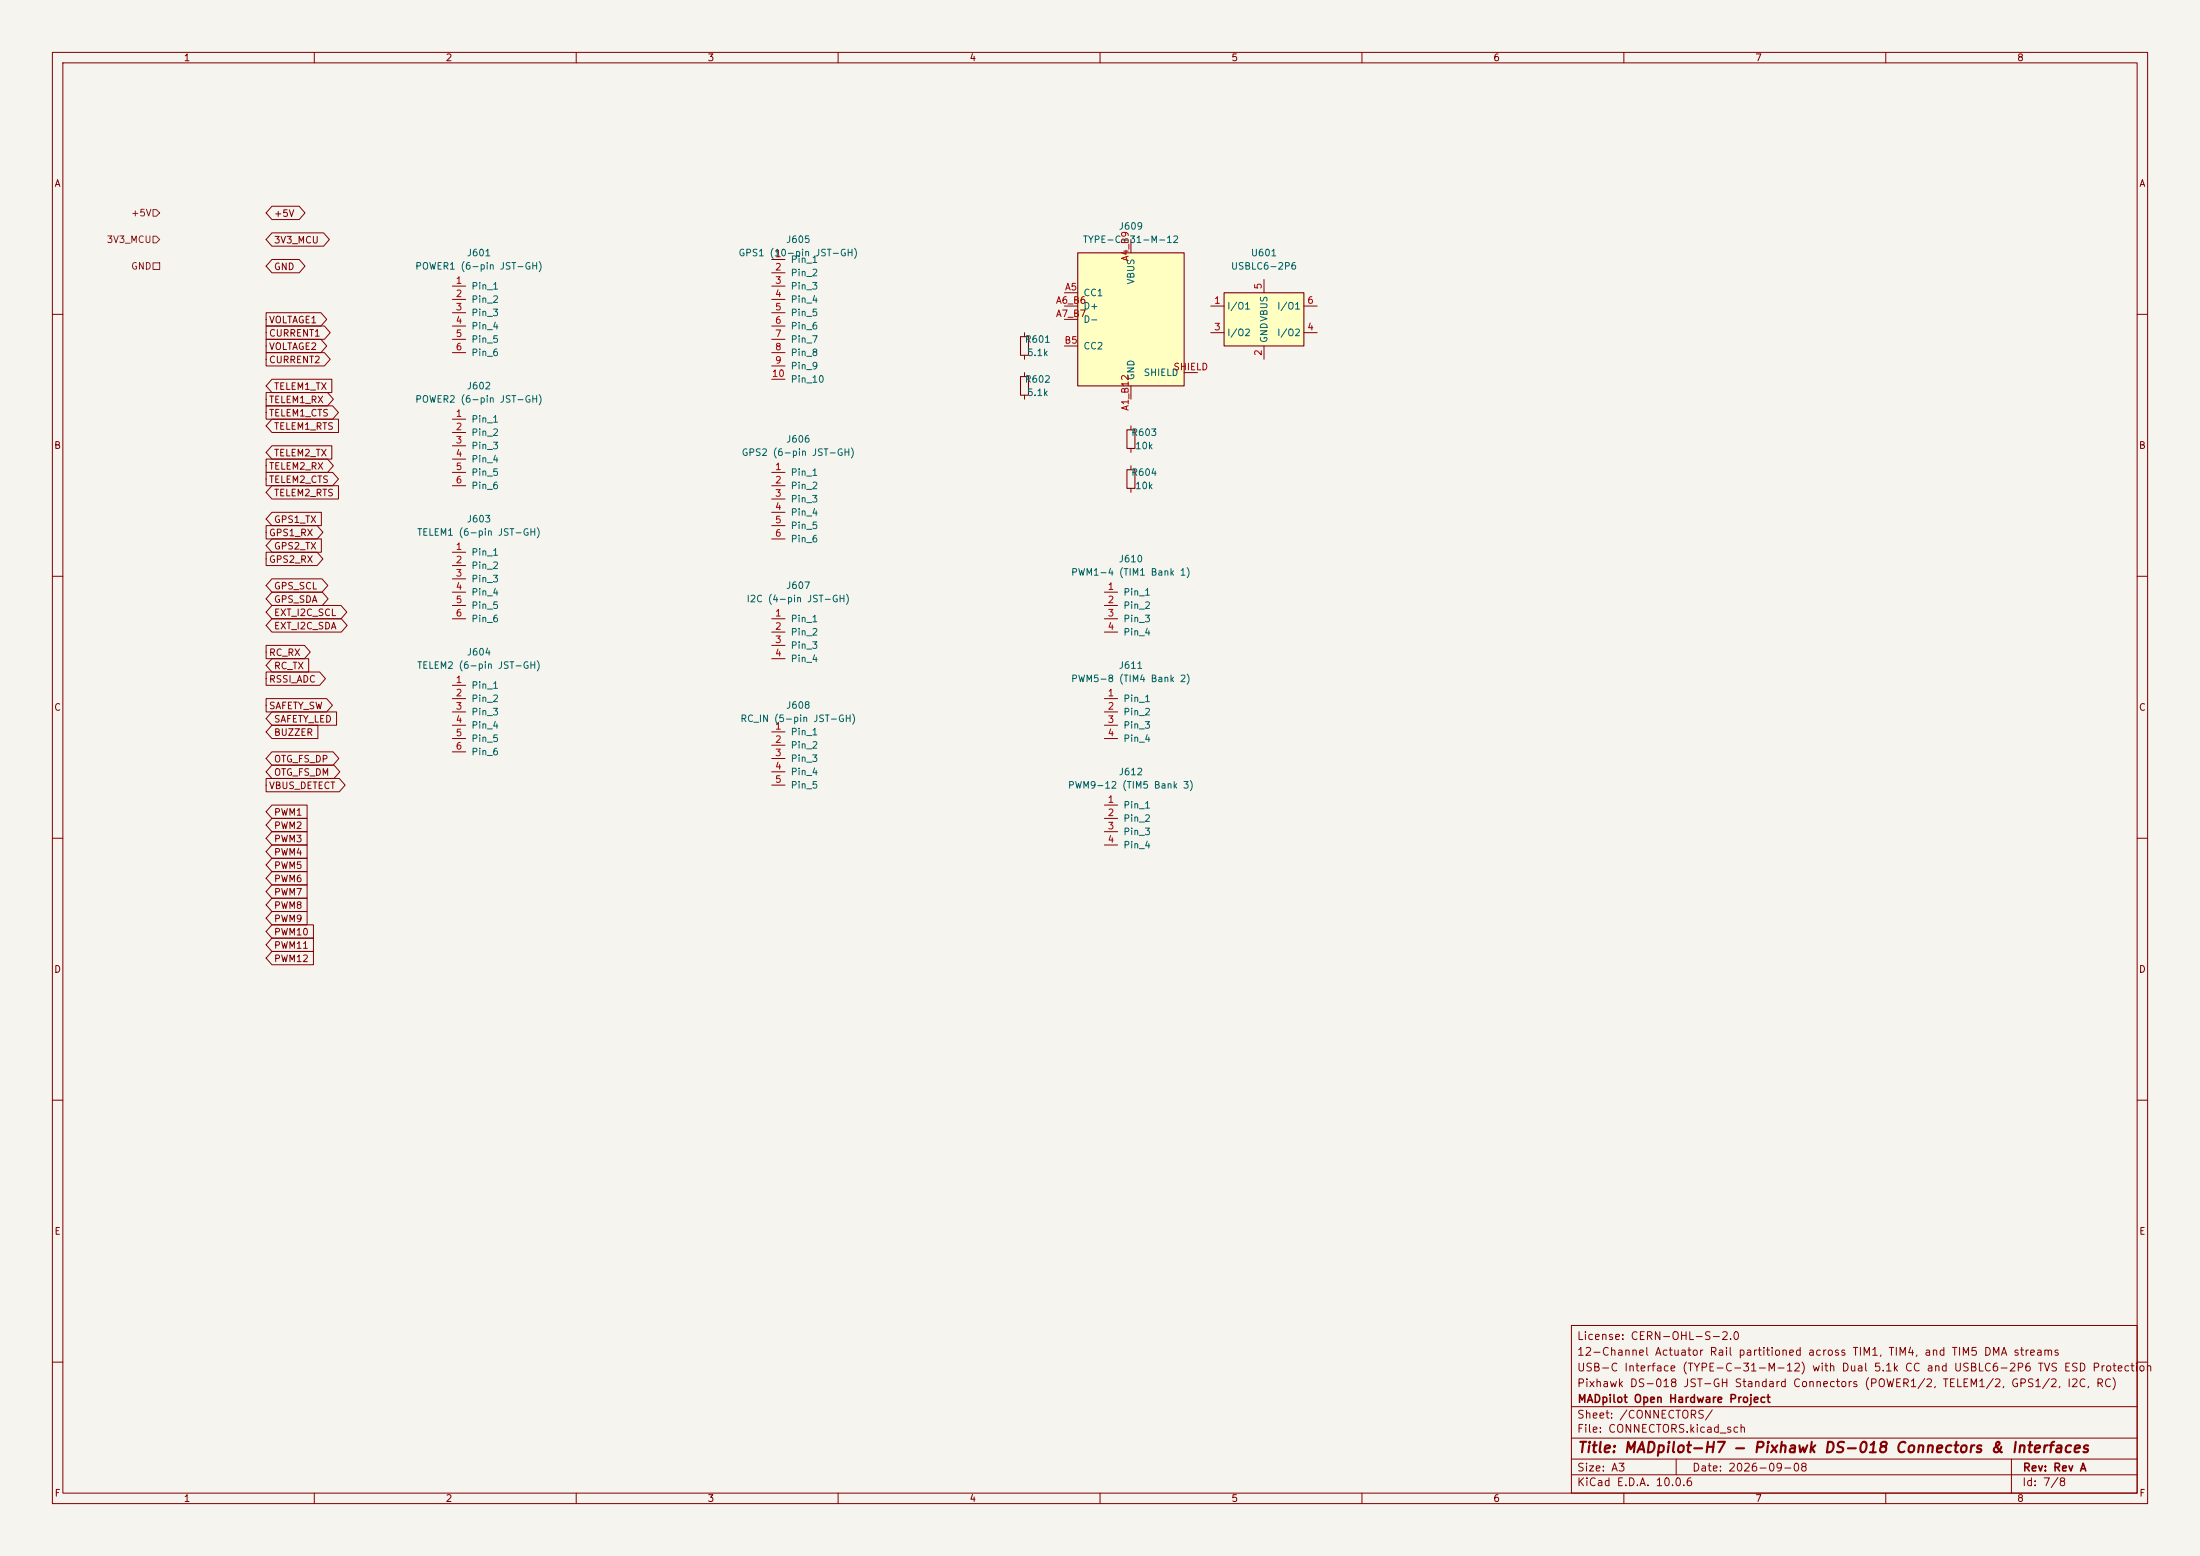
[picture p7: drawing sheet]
<svg xmlns="http://www.w3.org/2000/svg" width="420mm" height="297mm" viewBox="0 0 420 297" stroke-linecap="round" stroke-linejoin="round" font-family="sans-serif">
<path d="M0 0h420v297h-420z" fill="#f5f4ef" stroke="#f5f4ef" stroke-width=".19"/>
<g fill="none" stroke="#840000" stroke-width=".19">
<path d="M10 10h400v277h-400zM12 12h396v273h-396zM60 10v2M110 10v2M160 10v2M210 10v2M260 10v2M310 10v2M360 10v2M147.3 49.5h2.6M147.3 52.1h2.6M147.3 54.6h2.6"/>
<path d="M147.3 57.2h2.6M147.3 59.7h2.6M10 60h2M147.3 62.2h2.6M147.3 64.8h2.6M147.3 67.3h2.6M147.3 69.9h2.6M147.3 72.4h2.6M195.6 63.5v.8M195.6 67.8v.8M408 60h2M86.4 80h2.5"/>
<path d="M86.4 82.6h2.5M86.4 85.1h2.5M86.4 87.6h2.5M86.4 90.2h2.5M86.4 92.7h2.5M147.3 90.2h2.6M147.3 92.7h2.6M147.3 95.3h2.6M147.3 97.8h2.6M10 110h2M86.4 105.4h2.5M86.4 108h2.5"/>
<path d="M86.4 110.5h2.5M86.4 113h2.5M86.4 115.6h2.5M86.4 118.1h2.5M147.3 100.3h2.6M147.3 102.9h2.6M408 110h2M86.4 130.8h2.5M86.4 133.4h2.5M86.4 135.9h2.5M86.4 138.4h2.5M147.3 139.7h2.6"/>
<path d="M10 160h2M86.4 141h2.5M86.4 143.5h2.5M147.3 142.2h2.6M147.3 144.8h2.6M147.3 147.3h2.6M147.3 149.9h2.6M408 160h2M10 210h2M408 210h2M300 253h108v32h-108zM10 260h2"/>
<path d="M300 278.5h108M300 274.5h108M300 268.5h108M320 278.5v3M384 278.5v6.5M408 260h2M60 285v2M110 285v2M160 285v2M210 285v2M260 285v2M300 281.5h108"/>
<path d="M310 285v2M360 285v2"/>
</g>
<path d="M194.8 64.3h1.5v3.5h-1.5z" fill="none" stroke="#840000" stroke-width=".2"/>
<path d="M205.7 48.3h20.4v25.4h-20.4z" fill="#ffffc2"/>
<path d="M205.7 48.3h20.4v25.4h-20.4z" fill="none" stroke="#840000" stroke-width=".2"/>
<path d="M203.2 55.9h2.5M203.2 58.4h2.5M215.9 45.7v2.6M203.2 61h2.5M203.2 66h2.5M215.9 73.7v2.5M226.1 71.1h2.5" fill="none" stroke="#840000" stroke-width=".19"/>
<path d="M233.7 55.9h15.2v10.1h-15.2z" fill="#ffffc2"/>
<path d="M233.7 55.9h15.2v10.1h-15.2zM194.8 71.9h1.5v3.5h-1.5zM215.1 82h1.6v3.6h-1.6zM215.1 89.7h1.6v3.5h-1.6z" fill="none" stroke="#840000" stroke-width=".2"/>
<g fill="none" stroke="#840000" stroke-width=".19">
<path d="M51.9 39.4h5.2l1.1 1.2-1.1 1.3h-5.2l-1.1-1.3zM50.8 59.7h10.5l1.1 1.3-1.1 1.2h-10.5zM51.9 44.4h9.9l1.1 1.3-1.1 1.3h-9.9l-1.1-1.3zM51.9 49.5h5.2l1.1 1.3-1.1 1.3h-5.2l-1.1-1.3zM86.4 54.6h2.5M86.4 57.2h2.5M86.4 59.7h2.5M231.1 58.4h2.6M241.3 53.3v2.6M248.9 58.4h2.6M50.8 74.9h11.7l1.1 1.3-1.1 1.3h-11.7zM50.8 77.5h12.7l1.1 1.2-1.1 1.3h-12.7z"/>
<path d="M50.8 64.8h10.5l1.1 1.2-1.1 1.3h-10.5zM50.8 62.2h11.1l1.1 1.3-1.1 1.3h-11.1zM50.8 67.3h11.1l1.1 1.3-1.1 1.3h-11.1zM51.9 72.4h11.4v2.5h-11.4l-1.1-1.2zM86.4 62.2h2.5M86.4 64.8h2.5M86.4 67.3h2.5M195.6 71.1v.8M195.6 75.4v.8M231.1 63.5h2.6M241.3 66v2.6M248.9 63.5h2.6"/>
<path d="M50.8 87.6h11.7l1.1 1.3-1.1 1.3h-11.7zM50.8 90.2h12.7l1.1 1.2-1.1 1.3h-12.7zM51.9 80h12.7v2.6h-12.7l-1.1-1.3zM51.9 85.1h11.4v2.5h-11.4l-1.1-1.2zM51.9 92.7h12.7v2.6h-12.7l-1.1-1.3zM51.9 97.8h9.4v2.5h-9.4l-1.1-1.2zM215.9 81.3v.7M215.9 85.6v.8M215.9 88.9v.8M215.9 93.2v.8M50.8 100.3h9.7l1.2 1.3-1.2 1.3h-9.7zM50.8 105.4h9.7l1.2 1.3-1.2 1.3h-9.7z"/>
<path d="M51.9 102.9h9.4v2.5h-9.4l-1.1-1.3zM51.9 110.5h9.6l1.1 1.3-1.1 1.2h-9.6l-1.1-1.2zM51.9 113h9.6l1.1 1.3-1.1 1.3h-9.6l-1.1-1.3zM51.9 115.6h13.2l1.1 1.2-1.1 1.3h-13.2l-1.1-1.3zM51.9 118.1h13.3l1.1 1.3-1.1 1.3h-13.3l-1.1-1.3zM147.3 118.1h2.6M210.8 118.1h2.6M210.8 113h2.6M210.8 115.6h2.6M50.8 123.2h7.3l1.1 1.3-1.1 1.2h-7.3zM50.8 128.3h10.2l1.1 1.2-1.1 1.3h-10.2zM50.8 133.3h11.6l1.1 1.3-1.1 1.3h-11.6z"/>
<path d="M51.9 125.7h7v2.6h-7l-1.1-1.3zM51.9 135.9h12.4v2.5h-12.4l-1.1-1.2zM51.9 138.4h8.8v2.6h-8.8l-1.1-1.3zM147.3 120.7h2.6M147.3 123.2h2.6M147.3 125.7h2.6M210.8 120.7h2.6M210.8 133.4h2.6M210.8 135.9h2.6M210.8 138.4h2.6M50.8 148.6h14l1.1 1.3-1.1 1.2h-14zM51.9 143.5h11.7l1.1 1.3-1.1 1.3h-11.7l-1.1-1.3z"/>
<path d="M51.9 146h11.9l1.1 1.3-1.1 1.3h-11.9l-1.1-1.3zM51.9 153.7h6.7v2.5h-6.7l-1.1-1.3zM51.9 156.2h6.7v2.6h-6.7l-1.1-1.3zM51.9 158.7h6.7v2.6h-6.7l-1.1-1.3zM210.8 141h2.6M210.8 153.7h2.6M210.8 156.2h2.6M210.8 158.8h2.6M51.9 161.3h6.7v2.5h-6.7l-1.1-1.2zM51.9 163.8h6.7v2.6h-6.7l-1.1-1.3zM51.9 166.4h6.7v2.5h-6.7l-1.1-1.3zM51.9 168.9h6.7v2.6h-6.7l-1.1-1.3z"/>
<path d="M51.9 171.4h6.7v2.6h-6.7l-1.1-1.3zM51.9 174h6.7v2.5h-6.7l-1.1-1.2zM51.9 176.5h7.9v2.6h-7.9l-1.1-1.3zM51.9 179.1h7.9v2.5h-7.9l-1.1-1.3zM210.8 161.3h2.6M51.9 181.6h7.9v2.6h-7.9l-1.1-1.3z"/>
</g>
<path d="M29.2 40h.6l.7 .6-.7 .7h-.6zM29.2 45.1h.6l.7 .6-.7 .7h-.6zM29.2 50.2h1.3v1.2h-1.3z" fill="none" stroke="#725600" stroke-width=".19"/>
<text font-size="2" fill="#840000" x="301" y="277.8">Title: MADpilot-H7 - Pixhawk DS-018 Connectors &amp; Interfaces</text>
<g font-size="1.5" fill="#840000">
<text x="300.9" y="256.1">License: CERN-OHL-S-2.0</text>
<text x="300.9" y="262.1">USB-C Interface (TYPE-C-31-M-12) with Dual 5.1k CC and USBLC6-2P6 TVS ESD Protection</text>
<text x="300.9" y="259.1">12-Channel Actuator Rail partitioned across TIM1, TIM4, and TIM5 DMA streams</text>
<text x="300.9" y="265.1">Pixhawk DS-018 JST-GH Standard Connectors (POWER1/2, TELEM1/2, GPS1/2, I2C, RC)</text>
<text x="301" y="268.1">MADpilot Open Hardware Project</text>
<text x="300.9" y="273.8">File: CONNECTORS.kicad_sch</text>
<text x="300.9" y="271.1">Sheet: /CONNECTORS/</text>
<text x="300.9" y="281.2">Size: A3</text>
<text x="322.9" y="281.2">Date: 2026-09-08</text>
<text x="386" y="281.2">Rev: Rev A</text>
<text x="300.9" y="284">KiCad E.D.A. 10.0.6</text>
<text x="385.9" y="284">Id: 7/8</text>
</g>
<g font-size="1.3" fill="#840000">
<text x="35" y="12">1</text>
<text x="85" y="12">2</text>
<text x="135" y="12">3</text>
<text x="185" y="12">4</text>
<text x="235" y="12">5</text>
<text x="285" y="12">6</text>
<text x="335" y="12">7</text>
<text x="385" y="12">8</text>
<text x="10.3" y="36">A</text>
<text x="408.3" y="36">A</text>
<text x="52.2" y="41.7">+5V</text>
<text x="52.2" y="46.8">3V3_MCU</text>
<text x="52.2" y="51.9">GND</text>
<text x="51.2" y="62">VOLTAGE1</text>
<text x="51.2" y="64.6">CURRENT1</text>
<text x="51.2" y="67.1">VOLTAGE2</text>
<text x="51.2" y="69.6">CURRENT2</text>
<text x="51.2" y="77.3">TELEM1_RX</text>
<text x="52.2" y="74.7">TELEM1_TX</text>
<text x="51.2" y="79.8">TELEM1_CTS</text>
<text x="52.2" y="82.3">TELEM1_RTS</text>
<text x="10.2" y="86">B</text>
<text x="51.2" y="90">TELEM2_RX</text>
<text x="52.2" y="87.4">TELEM2_TX</text>
<text x="408.2" y="86">B</text>
<text x="51.2" y="92.5">TELEM2_CTS</text>
<text x="52.2" y="95">TELEM2_RTS</text>
<text x="52.2" y="100.1">GPS1_TX</text>
<text x="51.2" y="102.7">GPS1_RX</text>
<text x="51.2" y="107.7">GPS2_RX</text>
<text x="52.2" y="105.2">GPS2_TX</text>
<text x="52.2" y="112.8">GPS_SCL</text>
<text x="52.2" y="115.4">GPS_SDA</text>
<text x="52.2" y="117.9">EXT_I2C_SCL</text>
<text x="51.2" y="125.5">RC_RX</text>
<text x="52.2" y="120.4">EXT_I2C_SDA</text>
<text x="51.2" y="130.6">RSSI_ADC</text>
<text x="52.2" y="128.1">RC_TX</text>
<text x="10.2" y="136">C</text>
<text x="51.2" y="135.7">SAFETY_SW</text>
<text x="408.2" y="136">C</text>
<text x="52.2" y="138.2">SAFETY_LED</text>
<text x="52.2" y="140.8">BUZZER</text>
<text x="52.2" y="145.8">OTG_FS_DP</text>
<text x="52.2" y="148.4">OTG_FS_DM</text>
<text x="51.2" y="150.9">VBUS_DETECT</text>
<text x="52.2" y="156">PWM1</text>
<text x="52.2" y="158.5">PWM2</text>
<text x="52.2" y="161.1">PWM3</text>
<text x="52.2" y="163.6">PWM4</text>
<text x="52.2" y="166.2">PWM5</text>
<text x="52.2" y="168.7">PWM6</text>
<text x="52.2" y="171.2">PWM7</text>
<text x="52.2" y="173.8">PWM8</text>
<text x="52.2" y="176.3">PWM9</text>
<text x="52.2" y="178.9">PWM10</text>
<text x="10.2" y="186">D</text>
<text x="52.2" y="181.4">PWM11</text>
<text x="52.2" y="183.9">PWM12</text>
<text x="408.2" y="186">D</text>
<text x="10.3" y="236">E</text>
<text x="408.3" y="236">E</text>
<text x="10.3" y="286">F</text>
<text x="35" y="287">1</text>
<text x="85" y="287">2</text>
<text x="135" y="287">3</text>
<text x="185" y="287">4</text>
<text x="235" y="287">5</text>
<text x="285" y="287">6</text>
<text x="335" y="287">7</text>
<text x="385" y="287">8</text>
<text x="408.3" y="286">F</text>
</g>
<g font-size="1.3" fill="#725600">
<text x="24.9" y="41.6">+5V</text>
<text x="20.3" y="46.7">3V3_MCU</text>
<text x="24.9" y="51.8">GND</text>
</g>
<g font-size="1.3" fill="#006464">
<text x="150" y="46.7">J605</text>
<text x="206.6" y="46.7">TYPE-C-31-M-12</text>
<text x="213.5" y="44.1">J609</text>
<text x="79.2" y="51.8">POWER1 (6-pin JST-GH)</text>
<text x="89" y="49.2">J601</text>
<text x="140.9" y="49.2">GPS1 (10-pin JST-GH)</text>
<text x="150.8" y="50.5">Pin_1</text>
<text x="150.8" y="53">Pin_2</text>
<text x="234.9" y="51.8">USBLC6-2P6</text>
<text x="238.7" y="49.2">U601</text>
<text x="89.9" y="55.6">Pin_1</text>
<text x="89.9" y="58.1">Pin_2</text>
<text x="150.8" y="55.6">Pin_3</text>
<text x="150.8" y="58.1">Pin_4</text>
<text x="206.7" y="56.8">CC1</text>
<text x="206.7" y="59.4">D+</text>
<text x="216.9" y="54.4" transform="rotate(-90 216.9 54.4)">VBUS</text>
<text x="234.2" y="59.4">I/O1</text>
<text x="243.7" y="59.4">I/O1</text>
<text x="89.9" y="60.7">Pin_3</text>
<text x="89.9" y="63.2">Pin_4</text>
<text x="89.9" y="65.7">Pin_5</text>
<text x="150.8" y="60.7">Pin_5</text>
<text x="150.8" y="63.2">Pin_6</text>
<text x="150.8" y="65.7">Pin_7</text>
<text x="195.5" y="65.7">R601</text>
<text x="206.7" y="61.9">D-</text>
<text x="234.2" y="64.5">I/O2</text>
<text x="242.3" y="65.6" transform="rotate(-90 242.3 65.6)">GNDVBUS</text>
<text x="243.7" y="64.5">I/O2</text>
<text x="89.9" y="68.3">Pin_6</text>
<text x="150.8" y="68.3">Pin_8</text>
<text x="150.8" y="70.8">Pin_9</text>
<text x="196" y="68.3">5.1k</text>
<text x="206.7" y="67">CC2</text>
<text x="79.2" y="77.2">POWER2 (6-pin JST-GH)</text>
<text x="89" y="74.6">J602</text>
<text x="150.8" y="73.4">Pin_10</text>
<text x="195.5" y="73.4">R602</text>
<text x="196" y="75.9">5.1k</text>
<text x="216.9" y="72.7" transform="rotate(-90 216.9 72.7)">GND</text>
<text x="218.2" y="72.1">SHIELD</text>
<text x="89.9" y="81">Pin_1</text>
<text x="89.9" y="83.5">Pin_2</text>
<text x="215.9" y="83.5">R603</text>
<text x="89.9" y="86.1">Pin_3</text>
<text x="89.9" y="88.6">Pin_4</text>
<text x="141.5" y="87.3">GPS2 (6-pin JST-GH)</text>
<text x="150" y="84.8">J606</text>
<text x="216.6" y="86.1">10k</text>
<text x="89.9" y="91.1">Pin_5</text>
<text x="89.9" y="93.7">Pin_6</text>
<text x="150.8" y="91.1">Pin_1</text>
<text x="150.8" y="93.7">Pin_2</text>
<text x="215.9" y="91.1">R604</text>
<text x="216.6" y="93.7">10k</text>
<text x="89" y="100">J603</text>
<text x="150.8" y="96.2">Pin_3</text>
<text x="150.8" y="98.8">Pin_4</text>
<text x="150.8" y="101.3">Pin_5</text>
<text x="79.5" y="102.6">TELEM1 (6-pin JST-GH)</text>
<text x="89.9" y="106.4">Pin_1</text>
<text x="150.8" y="103.8">Pin_6</text>
<text x="213.5" y="107.6">J610</text>
<text x="89.9" y="108.9">Pin_2</text>
<text x="89.9" y="111.5">Pin_3</text>
<text x="89.9" y="114">Pin_4</text>
<text x="150" y="112.7">J607</text>
<text x="204.4" y="110.2">PWM1-4 (TIM1 Bank 1)</text>
<text x="214.3" y="114">Pin_1</text>
<text x="89.9" y="116.5">Pin_5</text>
<text x="89.9" y="119.1">Pin_6</text>
<text x="142.4" y="115.3">I2C (4-pin JST-GH)</text>
<text x="150.8" y="119.1">Pin_1</text>
<text x="214.3" y="116.5">Pin_2</text>
<text x="214.3" y="119.1">Pin_3</text>
<text x="89" y="125.4">J604</text>
<text x="150.8" y="121.6">Pin_2</text>
<text x="150.8" y="124.2">Pin_3</text>
<text x="214.3" y="121.6">Pin_4</text>
<text x="79.5" y="128">TELEM2 (6-pin JST-GH)</text>
<text x="89.9" y="131.8">Pin_1</text>
<text x="150.8" y="126.7">Pin_4</text>
<text x="204.4" y="130.5">PWM5-8 (TIM4 Bank 2)</text>
<text x="213.5" y="128">J611</text>
<text x="89.9" y="134.3">Pin_2</text>
<text x="89.9" y="136.9">Pin_3</text>
<text x="150" y="135.6">J608</text>
<text x="214.3" y="134.3">Pin_1</text>
<text x="214.3" y="136.9">Pin_2</text>
<text x="89.9" y="139.4">Pin_4</text>
<text x="89.9" y="141.9">Pin_5</text>
<text x="141.2" y="138.1">RC_IN (5-pin JST-GH)</text>
<text x="150.8" y="140.7">Pin_1</text>
<text x="150.8" y="143.2">Pin_2</text>
<text x="214.3" y="139.4">Pin_3</text>
<text x="214.3" y="141.9">Pin_4</text>
<text x="89.9" y="144.5">Pin_6</text>
<text x="150.8" y="145.7">Pin_3</text>
<text x="150.8" y="148.3">Pin_4</text>
<text x="213.5" y="148.3">J612</text>
<text x="150.8" y="150.8">Pin_5</text>
<text x="203.8" y="150.8">PWM9-12 (TIM5 Bank 3)</text>
<text x="214.3" y="154.6">Pin_1</text>
<text x="214.3" y="157.2">Pin_2</text>
<text x="214.3" y="159.7">Pin_3</text>
<text x="214.3" y="162.3">Pin_4</text>
</g>
<g font-size="1.3" fill="#a90000">
<text x="147.9" y="49.4">1</text>
<text x="147.9" y="51.9">2</text>
<text x="215.8" y="50" transform="rotate(-90 215.8 50)">A4_B9</text>
<text x="86.9" y="54.5">1</text>
<text x="86.9" y="57">2</text>
<text x="86.9" y="59.6">3</text>
<text x="147.9" y="54.5">3</text>
<text x="147.9" y="57">4</text>
<text x="147.9" y="59.6">5</text>
<text x="201.5" y="58.3">A6_B6</text>
<text x="203.2" y="55.7">A5</text>
<text x="231.7" y="58.3">1</text>
<text x="241.2" y="55.3" transform="rotate(-90 241.2 55.3)">5</text>
<text x="249.5" y="58.3">6</text>
<text x="86.9" y="62.1">4</text>
<text x="86.9" y="64.6">5</text>
<text x="147.9" y="62.1">6</text>
<text x="147.9" y="64.6">7</text>
<text x="201.5" y="60.8">A7_B7</text>
<text x="203.1" y="65.9">B5</text>
<text x="231.7" y="63.4">3</text>
<text x="249.5" y="63.4">4</text>
<text x="86.9" y="67.2">6</text>
<text x="147.9" y="67.2">8</text>
<text x="147.9" y="69.7">9</text>
<text x="223.9" y="71">SHIELD</text>
<text x="241.2" y="68" transform="rotate(-90 241.2 68)">2</text>
<text x="147.3" y="72.3">10</text>
<text x="86.9" y="79.9">1</text>
<text x="86.9" y="82.4">2</text>
<text x="215.8" y="78.5" transform="rotate(-90 215.8 78.5)">A1_B12</text>
<text x="86.9" y="85">3</text>
<text x="86.9" y="87.5">4</text>
<text x="86.9" y="90">5</text>
<text x="86.9" y="92.6">6</text>
<text x="147.9" y="90">1</text>
<text x="147.9" y="92.6">2</text>
<text x="147.9" y="95.1">3</text>
<text x="147.9" y="97.7">4</text>
<text x="147.9" y="100.2">5</text>
<text x="86.9" y="105.3">1</text>
<text x="86.9" y="107.8">2</text>
<text x="147.9" y="102.7">6</text>
<text x="86.9" y="110.4">3</text>
<text x="86.9" y="112.9">4</text>
<text x="211.4" y="112.9">1</text>
<text x="86.9" y="115.4">5</text>
<text x="86.9" y="118">6</text>
<text x="147.9" y="118">1</text>
<text x="211.4" y="115.4">2</text>
<text x="211.4" y="118">3</text>
<text x="147.9" y="120.5">2</text>
<text x="147.9" y="123.1">3</text>
<text x="147.9" y="125.6">4</text>
<text x="211.4" y="120.5">4</text>
<text x="86.9" y="130.7">1</text>
<text x="86.9" y="133.2">2</text>
<text x="86.9" y="135.8">3</text>
<text x="211.4" y="133.2">1</text>
<text x="211.4" y="135.8">2</text>
<text x="86.9" y="138.3">4</text>
<text x="86.9" y="140.8">5</text>
<text x="86.9" y="143.4">6</text>
<text x="147.9" y="139.6">1</text>
<text x="147.9" y="142.1">2</text>
<text x="211.4" y="138.3">3</text>
<text x="211.4" y="140.8">4</text>
<text x="147.9" y="144.6">3</text>
<text x="147.9" y="147.2">4</text>
<text x="147.9" y="149.7">5</text>
<text x="211.4" y="153.5">1</text>
<text x="211.4" y="156.1">2</text>
<text x="211.4" y="158.6">3</text>
<text x="211.4" y="161.2">4</text>
</g>
</svg>
